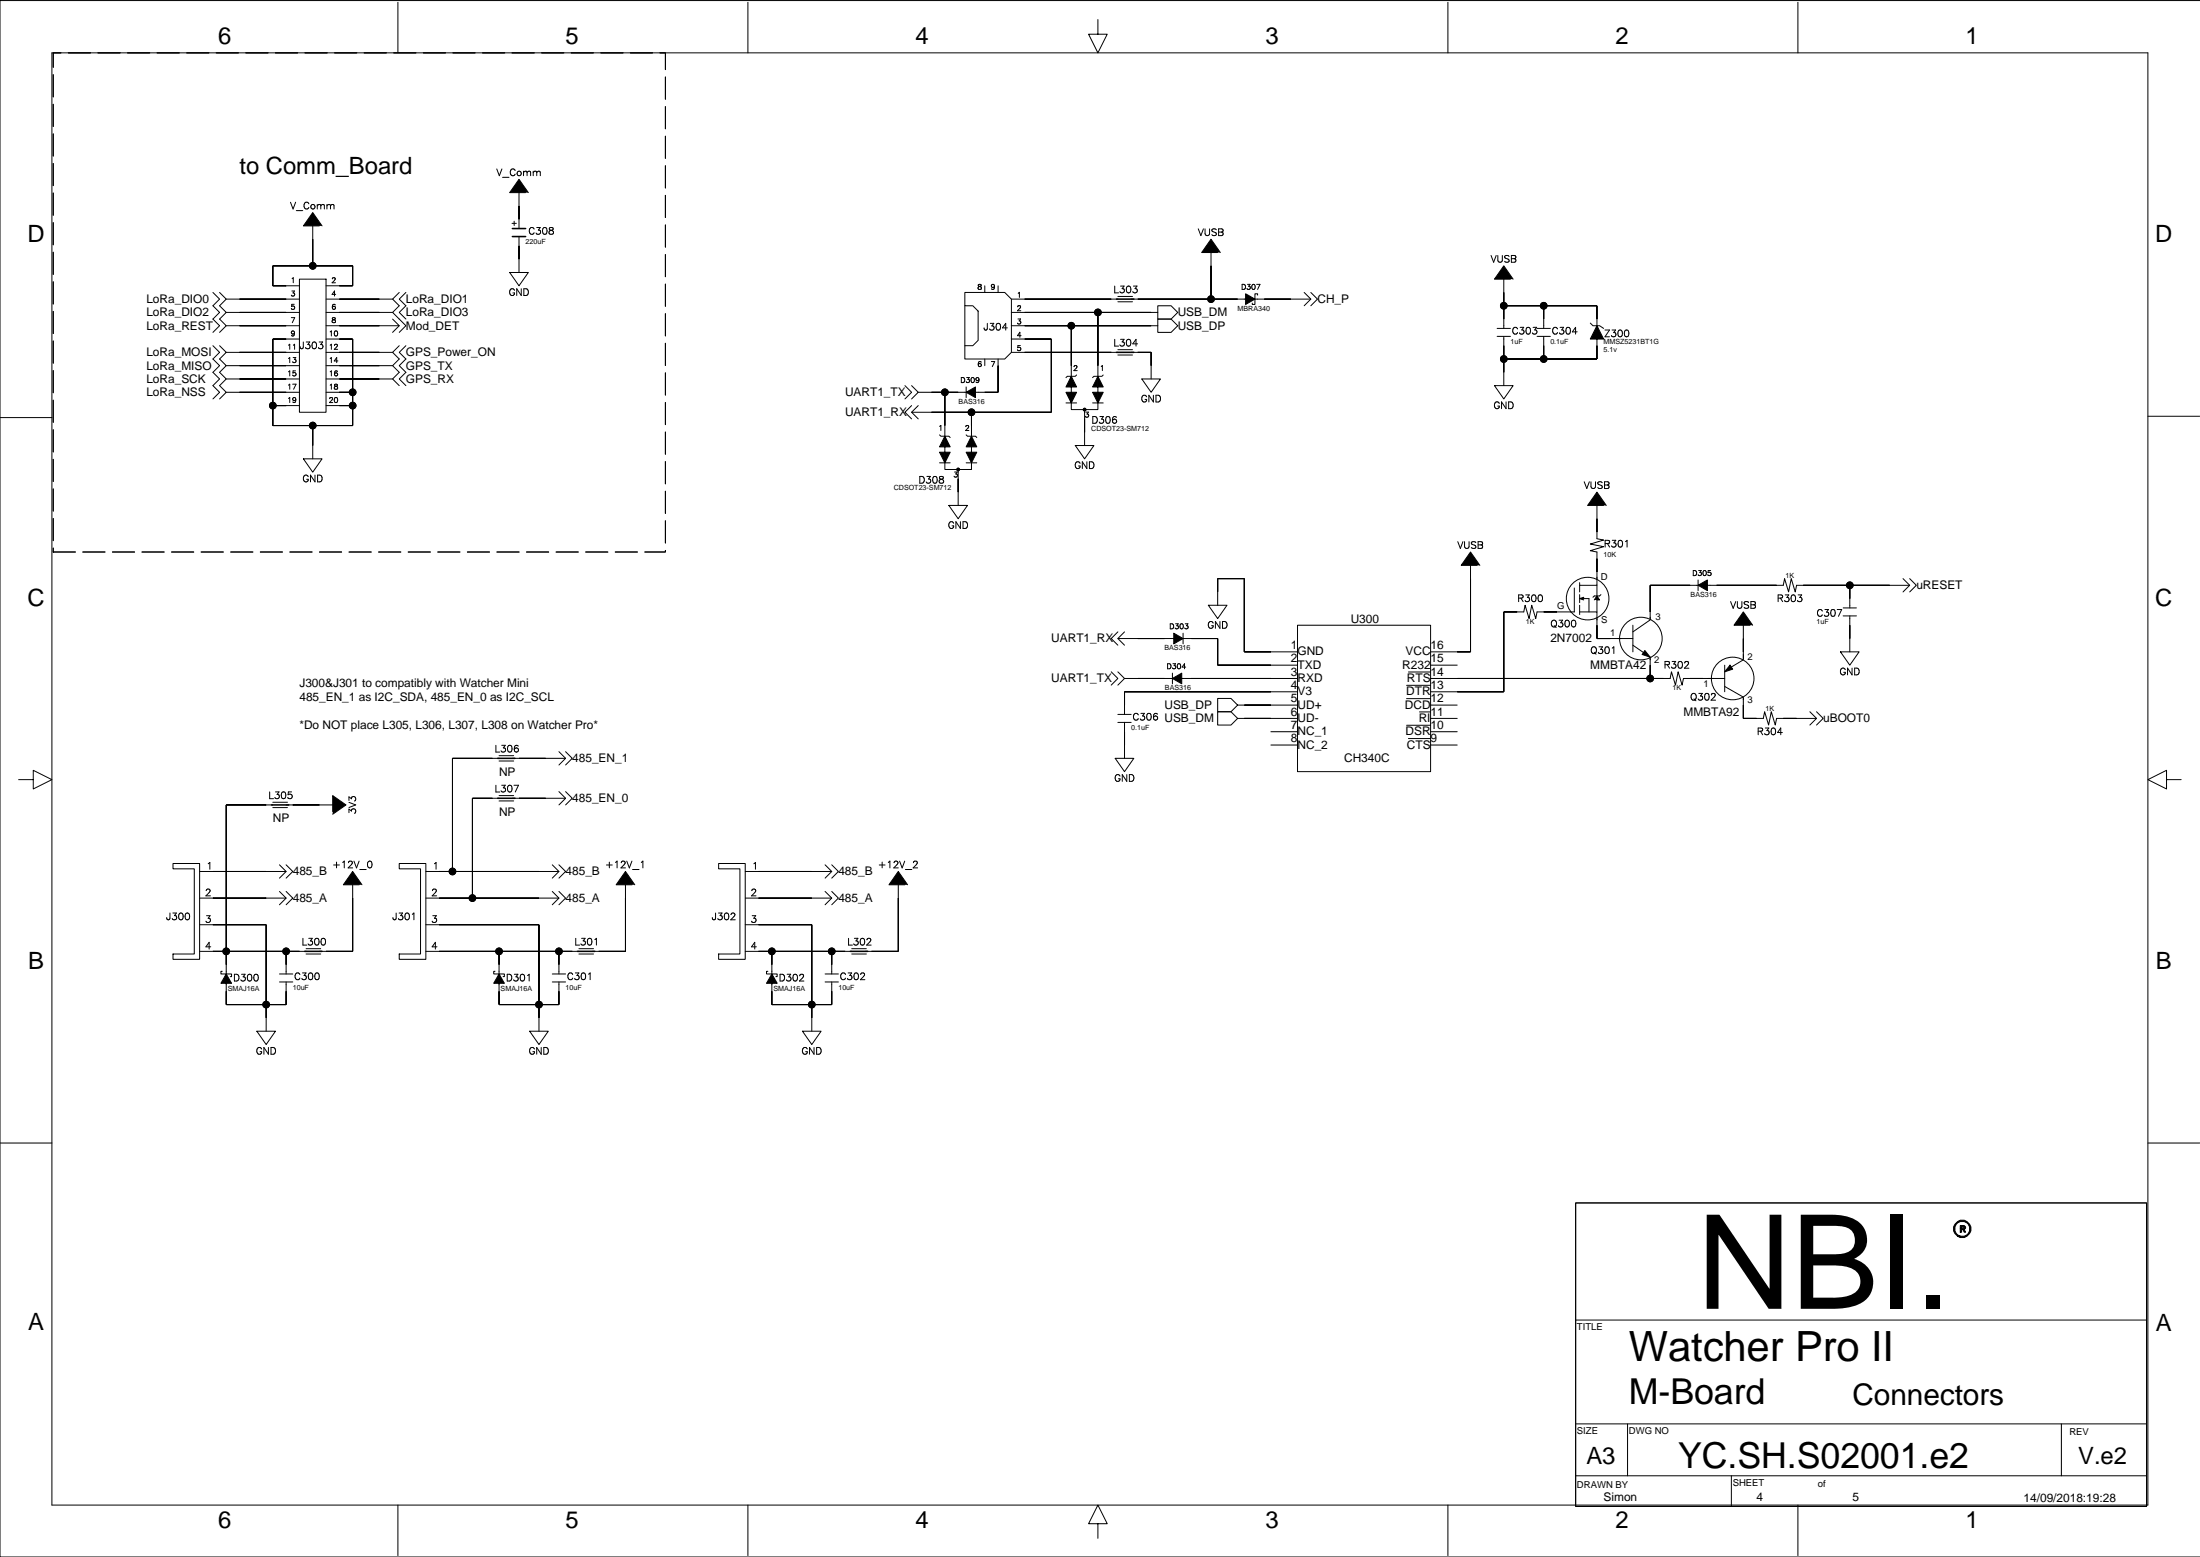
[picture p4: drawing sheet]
<svg xmlns="http://www.w3.org/2000/svg" width="420mm" height="297mm" viewBox="0 0 420 297" stroke-linecap="round" stroke-linejoin="round" font-family="sans-serif">
<g fill="none" stroke="#000" stroke-width=".19">
<path d="M9.9 10.1h400v277h-400zM75.9 .4v9.7M142.7 .4v9.7M209.5 3.7v2.8h1.8l-1.8 3.6-1.8-3.6h1.8M276.3 .4v9.7M343.1 .4v9.7M419.9 .1h-419.9v296.9h419.9M99 36.7v6.9M40.6 55.8l1.3 1.3-1.3 1.2 1.3 1.3-1.3 1.3 1.3 1.2-1.3 1.3M41.9 55.8l1.3 1.3-1.3 1.2 1.3 1.3-1.3 1.3 1.3 1.2-1.3 1.3M43.2 57.1h13.9M43.2 59.6h13.9"/>
<path d="M57.1 53.3h5.1v25.3h-5.1zM57.1 54.5h-5v-3.8h15.2v3.8h-5.1M59.7 43.1v7.6M62.2 57.1h12.7M62.2 59.6h12.7M76.2 55.8l-1.3 1.3 1.3 1.2-1.3 1.3 2.6 2.5-1.3 1.3M77.5 55.8l-1.3 1.3 1.3 1.2-1.3 1.3 1.3 1.3M97.3 52h3.5l-1.8 2.5zM99 45.1v6.9M184.1 55.8h7.6l1.3 1.3v10.1l-1.3 1.3h-7.6v-2.5h1.5l1-1.1v-5.6l-1-1h-1.5zM184.1 58.3v7.7M187.9 54.5v1.3"/>
<path d="M190.5 54.5v1.3M193 57.1h20.3M193 59.6h27.9M209.5 59.6v12.7M213.3 56.6h2.8M213.3 57.6h2.8M215.9 57.1h34.2M220.9 58.3h2.6l1.2 1.3-1.2 1.3h-2.6zM231.1 48.2v8.9M240 56.3v-.3h-.5v2.1h-.5v-.3M248.9 55.8l1.2 1.3-1.2 1.2M250.1 55.8l1.3 1.3-1.3 1.2"/>
<path d="M287 58.3h17.7v3.8M287 53.3v9.4M294.6 58.3v4.4M0 79.7h9.9M40.6 66l1.3 1.2-1.3 1.3 1.3 1.3-1.3 1.2 1.3 1.3-1.3 1.3 1.3 1.2-1.3 1.3M41.9 66l1.3 1.2-1.3 1.3 1.3 1.3-1.3 1.2 1.3 1.3-1.3 1.3 1.3 1.2-1.3 1.3M43.2 62.1h13.9M43.2 67.2h13.9M43.2 69.8h13.9M43.2 72.3h13.9M43.2 74.8h13.9M52.1 77.4h5"/>
<path d="M57.1 64.7h-5v16.5h15.2v-16.5h-5.1M62.2 62.1h14M62.2 67.2h12.7M62.2 69.8h12.7M62.2 72.3h12.7M62.2 74.8h5.1M62.2 77.4h5.1M74.9 60.9l1.3 1.2-1.3 1.3M76.2 66l-1.3 1.2 1.3 1.3-1.3 1.3 1.3 1.2-1.3 1.3 1.3 1.3M77.5 66l-1.3 1.2 1.3 1.3-1.3 1.3 1.3 1.2-1.3 1.3 1.3 1.3M172.7 73.6l1.3 1.2-1.3 1.3M174 73.6l1.2 1.2-1.2 1.3"/>
<path d="M174 77.4l-1.3 1.2 1.3 1.3M175.2 77.4l-1.2 1.2 1.2 1.3M180.3 74.8v8.9M184.4 73.8v2.1M185.4 78.6v5.1M190.5 68.5v6.3h-15.3M193 62.1h27.9M193 67.2h20.3M193 64.7h7.6v13.9h-26.6M203.4 76.9h2M204.4 75.9v2.2h5.1v-2.2M204.4 62.1v10.2"/>
<path d="M205.4 71.5l-.2 .3h-1.5l-.3 .2M207 78.6v6.4M208.5 76.9h2M210.5 71.5l-.2 .3h-1.6l-.2 .2M213.3 66.7h2.8M213.3 67.7h2.8M215.9 67.2h3.8v5.1M217.9 72.3h3.5l-1.7 2.5zM220.9 60.9h2.6l1.2 1.2-1.2 1.3h-2.6zM285.2 73.6h3.5l-1.7 2.5zM285.7 62.7h2.5M285.7 64.2h2.5"/>
<path d="M287 64.2v9.4M293.3 62.7h2.5M293.3 64.2h2.5M294.6 64.2v4.3M303.5 61.6l.5 .5h1.2l.8 .6M304.7 63.4v5.1h-17.7M409.9 79.4h9.9M57.9 87.5h3.6l-1.8 2.6zM59.7 81.2v6.3M179.3 83l.2 .2h1.6l.2 .3M179.3 88.3h2M180.3 87.3v2.3h5.1v-2.3"/>
<path d="M181.1 96.4h3.5l-1.8 2.6zM182.8 90.1v6.3M184.4 83l.2 .2h1.5l.3 .3M184.4 88.3h2M205.2 85h3.5l-1.7 2.5zM304.7 96.4v6.4l1.3 .2-2.5 .8 2.5 .5-2.5 .8 1.2 .2v5.1M230.6 115.5h3.5l-1.7 2.5zM232.4 115.5v-5.1h5v14h10.2M247.6 119.3h25.4v27.9h-25.4zM280.6 107.9v16.5h-7.6M300.4 112.2v4.5h-7.1l-.3 1.3-.7-2.5-.5 2.5-.8-2.5-.2 1.2h-3.8v15.3h-14M301.4 116.7h3.3v1.6"/>
<path d="M301.4 111.2v1.7M301.4 113.4v1.6M301.4 115.5v1.7M302.2 114.2h1v2.5M304.7 110.1v1.6h-3.3M304.7 118v3.8h6.9M304.7 111.7v5M305.5 113.4l-.3 .3h-1l-.2 .2M311.6 119.3v5.1M314.9 117.8v.5l-3.3 2.2M324 110.6v2.1M332.7 119.3v6.3"/>
<path d="M351.7 116h2.5M351.7 117.5h2.5M353 111.7v4.3M353 117.5v6.9M363.1 110.4l1.3 1.3-1.3 1.2M364.4 110.4l1.3 1.3-1.3 1.2M364.4 111.7h-21.6l-.2 1.2-.8-2.5-.5 2.5-.8-2.5-.2 1.3h-25.4v6.3M212 128.2l1.3 1.2-1.3 1.3M213.3 120.5l-1.3 1.3 1.3 1.3M213.3 128.2l1.3 1.2-1.3 1.3M213.3 121.8h19.1v5.1h15.2M213.3 136.3h2.6"/>
<path d="M213.3 137.8h2.6M214.6 120.5l-1.3 1.3 1.3 1.3M214.6 129.4h33M214.6 137.8v6.9M223.7 128.4v2.1M225.8 120.8v2M232.4 135.8h2.5l1.3 1.3-1.3 1.2h-2.5zM232.4 133.2h2.5l1.3 1.3-1.3 1.3h-2.5zM236.2 134.5h11.4M236.2 137.1h11.4M242.5 139.6h5.1M247.6 132h-33v4.3"/>
<path d="M268.4 130.7h4.6M268.4 133.3h4.6M268.4 138.4h4.6M268.8 128.2h4.2M270.9 135.8h2.1M273 129.4h45.7l.3-1.2 .7 2.5 .5-2.5 .8 2.5 .2-1.3h7.9M273 126.9h5.1M273 134.5h5.1M273 137.1h5.1M273 139.6h5.1M311.6 123.1l3.3 2.3v.5M314.9 125.6v3.8"/>
<path d="M329.1 131l3.6 2v.5M329.1 126.9v5.1M332.7 133.2v3.9h3.8l.2-1.3 .8 2.5 .5-2.5 .8 2.5 .2-1.2h7.6M332.7 124.9v1l-2.6 1.5M345.4 135.8l1.2 1.3-1.2 1.2M346.6 135.8l1.3 1.3-1.3 1.2M351.2 124.4h3.6l-1.8 2.5zM3.6 148.7h2.7v-1.7l3.6 1.7-3.6 1.8v-1.8M52.1 153.6h-8.9v38.1h11.4v-4.4M52.1 153.1h2.8M52.1 154.1h2.8M54.6 153.6h8.9"/>
<path d="M95.2 144.7h-8.9v21.6M95.2 144.2h2.8M95.2 145.2h2.8M95.2 152.3h-5.1v19M95.2 151.8h2.8M95.2 152.8h2.8M97.8 144.7h10.1M97.8 152.3h10.1M106.7 143.4l1.2 1.3-1.2 1.2M106.7 151l1.2 1.3-1.2 1.3M107.9 143.4l1.3 1.3-1.3 1.2M107.9 151l1.3 1.3-1.3 1.3"/>
<path d="M212.8 144.7h3.6l-1.8 2.5zM242.5 142.1h5.1M268.8 140.9h4.2M273 142.1h5.1M413.4 148.7v-1.7l-3.5 1.7 3.5 1.8v-1.8h2.8M33 164.7h5.1v18.3h-5.1v-1h4.1v-16.2h-4.1zM38.1 166.3h16.5M38.1 171.3h16.5M38.1 176.4h12.7v20.3M53.3 165l1.3 1.3-1.3 1.2M53.3 170.1l1.3 1.2-1.3 1.3M54.6 165l1.3 1.3-1.3 1.2"/>
<path d="M54.6 170.1l1.3 1.2-1.3 1.3M67.3 168.8v12.7h-6.4M76.2 164.7h5.1v18.3h-5.1v-1h4v-16.2h-4zM81.3 166.3h25.4M81.3 171.3h25.4M81.3 176.4h21.5v20.3M105.4 165l1.3 1.3-1.3 1.2M105.4 170.1l1.3 1.2-1.3 1.3M106.7 165l1.2 1.3-1.2 1.2M106.7 170.1l1.2 1.2-1.2 1.3M119.4 168.8v12.7h-6.4M137.1 164.7h5.1v18.3h-5.1v-1h4.1v-16.2h-4.1z"/>
<path d="M142.2 166.3h16.5M142.2 171.3h16.5M142.2 176.4h12.7v20.3M157.4 165l1.3 1.3-1.3 1.2M157.4 170.1l1.3 1.2-1.3 1.3M158.7 165l1.3 1.3-1.3 1.2M158.7 170.1l1.3 1.2-1.3 1.3M171.4 168.8v12.7h-6.3M38.1 181.5h20.3M42.4 185.3h-.2v.5h2v.5h-.3M49 196.7h3.6l-1.8 2.6zM53.3 185.8h2.6"/>
<path d="M53.3 187.3h2.6M54.6 181.5v4.3M58.4 181h2.8M58.4 182h2.8M81.3 181.5h29.2M94.5 185.3h-.3v.5h2v.5h-.2M95.2 181.5v10.2h11.5v-4.4M101.1 196.7h3.5l-1.8 2.6zM105.4 185.8h2.5M105.4 187.3h2.5M106.7 181.5v4.3M110.5 181h2.8"/>
<path d="M110.5 182h2.8M142.2 181.5h20.3M146.5 185.3h-.2v.5h2v.5h-.3M147.3 181.5v10.2h11.4v-4.4M153.1 196.7h3.6l-1.8 2.6zM157.4 185.8h2.6M157.4 187.3h2.6M158.7 181.5v4.3M162.5 181h2.8M162.5 182h2.8M0 218.1h9.9M409.9 218.1h9.9"/>
<path d="M300.7 229.5h108.9v57.9h-108.9zM300.7 251.8h108.9M300.7 271.6h108.9M310.6 271.6v9.9M393.4 271.6v9.9M75.9 287.1v9.7M142.7 287.1v9.7M209.5 290.7h1.8l-1.8-3.6-1.8 3.6h1.8v2.8M276.3 287.1v9.7M300.7 281.5h108.9M330.4 281.5v5.9M343.1 287.1v9.7"/>
<circle cx="59.7" cy="50.7" r=".63"/>
<circle cx="209.5" cy="59.6" r=".63"/>
<circle cx="231.1" cy="57.1" r=".63"/>
<circle cx="287" cy="58.3" r=".63"/>
<circle cx="294.6" cy="58.3" r=".63"/>
<circle cx="52.1" cy="77.4" r=".63"/>
<circle cx="67.3" cy="74.8" r=".63"/>
<circle cx="67.3" cy="77.4" r=".63"/>
<circle cx="180.3" cy="74.8" r=".63"/>
<circle cx="185.4" cy="78.6" r=".63"/>
<circle cx="204.4" cy="62.1" r=".63"/>
<circle cx="287" cy="68.5" r=".63"/>
<circle cx="294.6" cy="68.5" r=".63"/>
<circle cx="59.7" cy="81.2" r=".63"/>
<circle cx="303" cy="114.2" r="4.1"/>
<circle cx="353" cy="111.7" r=".63"/>
<circle cx="313.1" cy="121.8" r="4.1"/>
<circle cx="314.9" cy="129.4" r=".63"/>
<circle cx="330.6" cy="129.4" r="4.1"/>
<circle cx="86.3" cy="166.3" r=".63"/>
<circle cx="90.1" cy="171.3" r=".63"/>
<circle cx="43.2" cy="181.5" r=".63"/>
<circle cx="50.8" cy="191.7" r=".63"/>
<circle cx="54.6" cy="181.5" r=".63"/>
<circle cx="95.2" cy="181.5" r=".63"/>
<circle cx="102.8" cy="191.7" r=".63"/>
<circle cx="106.7" cy="181.5" r=".63"/>
<circle cx="147.3" cy="181.5" r=".63"/>
<circle cx="154.9" cy="191.7" r=".63"/>
<circle cx="158.7" cy="181.5" r=".63"/>
</g>
<g fill="#000" stroke="#000" stroke-width=".19">
<path d="M99 39.3v2.5z" fill-rule="evenodd"/>
<path d="M99 34.2l1.8 2.5h-3.5z" fill-rule="evenodd"/>
<path d="M52.1 50.7v3.8z" fill-rule="evenodd"/>
<path d="M52.1 54.5h2.5z" fill-rule="evenodd"/>
<path d="M45.7 57.1h8.9z" fill-rule="evenodd"/>
<path d="M45.7 59.6h8.9z" fill-rule="evenodd"/>
<path d="M52.1 50.7h7.6z" fill-rule="evenodd"/>
<path d="M59.7 45.6v5.1z" fill-rule="evenodd"/>
<path d="M59.7 40.6l1.8 2.5h-3.6z" fill-rule="evenodd"/>
<path d="M64.8 54.5h2.5z" fill-rule="evenodd"/>
<path d="M59.7 50.7h7.6z" fill-rule="evenodd"/>
<path d="M67.3 50.7v3.8z" fill-rule="evenodd"/>
<path d="M64.8 59.6h7.6z" fill-rule="evenodd"/>
<path d="M64.8 57.1h7.6z" fill-rule="evenodd"/>
<path d="M99 46.9v2.5z" fill-rule="evenodd"/>
<path d="M195.5 59.6h14z" fill-rule="evenodd"/>
<path d="M209.5 59.6v10.2z" fill-rule="evenodd"/>
<path d="M195.5 57.1h16.5z" fill-rule="evenodd"/>
<path d="M209.5 59.6h10.2z" fill-rule="evenodd"/>
<path d="M231.1 50.7v6.4z" fill-rule="evenodd"/>
<path d="M217.1 57.1h14z" fill-rule="evenodd"/>
<path d="M231.1 45.6l1.8 2.6h-3.6z" fill-rule="evenodd"/>
<path d="M231.1 57.1h5.1z" fill-rule="evenodd"/>
<path d="M237.7 57.1h1.8l-1.8 1z" fill-rule="evenodd"/>
<path d="M237.7 56l1.8 1.1h-1.8z" fill-rule="evenodd"/>
<path d="M241.2 57.1h5.1z" fill-rule="evenodd"/>
<path d="M287 55.8v2.5z" fill-rule="evenodd"/>
<path d="M287 58.3v2.6z" fill-rule="evenodd"/>
<path d="M287 50.7l1.7 2.6h-3.5z" fill-rule="evenodd"/>
<path d="M287 58.3h7.6z" fill-rule="evenodd"/>
<path d="M294.6 58.3v2.6z" fill-rule="evenodd"/>
<path d="M304.7 58.3v2.6z" fill-rule="evenodd"/>
<path d="M294.6 58.3h10.1z" fill-rule="evenodd"/>
<path d="M52.1 77.4v3.8z" fill-rule="evenodd"/>
<path d="M52.1 64.7v12.7z" fill-rule="evenodd"/>
<path d="M45.7 67.2h8.9z" fill-rule="evenodd"/>
<path d="M45.7 69.8h8.9z" fill-rule="evenodd"/>
<path d="M45.7 72.3h8.9z" fill-rule="evenodd"/>
<path d="M45.7 74.8h8.9z" fill-rule="evenodd"/>
<path d="M45.7 62.1h8.9z" fill-rule="evenodd"/>
<path d="M52.1 77.4h2.5z" fill-rule="evenodd"/>
<path d="M52.1 64.7h2.5z" fill-rule="evenodd"/>
<path d="M64.8 64.7h2.5z" fill-rule="evenodd"/>
<path d="M64.8 77.4h2.5z" fill-rule="evenodd"/>
<path d="M67.3 74.8v2.6z" fill-rule="evenodd"/>
<path d="M67.3 77.4v3.8z" fill-rule="evenodd"/>
<path d="M67.3 64.7v10.1z" fill-rule="evenodd"/>
<path d="M64.8 74.8h2.5z" fill-rule="evenodd"/>
<path d="M64.8 67.2h7.6z" fill-rule="evenodd"/>
<path d="M64.8 72.3h7.6z" fill-rule="evenodd"/>
<path d="M64.8 69.8h7.6z" fill-rule="evenodd"/>
<path d="M64.8 62.1h7.6z" fill-rule="evenodd"/>
<path d="M177.8 74.8h2.5z" fill-rule="evenodd"/>
<path d="M180.3 74.8v6.4z" fill-rule="evenodd"/>
<path d="M180.3 74.8h2.5z" fill-rule="evenodd"/>
<path d="M185.4 78.6v2.6z" fill-rule="evenodd"/>
<path d="M177.8 78.6h7.6z" fill-rule="evenodd"/>
<path d="M184.4 74.8h1.7v1.1z" fill-rule="evenodd"/>
<path d="M184.4 74.8l1.7-1v1z" fill-rule="evenodd"/>
<path d="M190.5 69.8v5z" fill-rule="evenodd"/>
<path d="M187.9 74.8h2.6z" fill-rule="evenodd"/>
<path d="M195.5 64.7h5.1z" fill-rule="evenodd"/>
<path d="M185.4 78.6h15.2z" fill-rule="evenodd"/>
<path d="M200.6 64.7v13.9z" fill-rule="evenodd"/>
<path d="M204.4 71.8v3v-1h-1z" fill-rule="evenodd"/>
<path d="M204.4 71.8l1 2h-1z" fill-rule="evenodd"/>
<path d="M203.4 74.8h1v2.1z" fill-rule="evenodd"/>
<path d="M204.4 74.8h1l-1 2.1z" fill-rule="evenodd"/>
<path d="M195.5 62.1h8.9z" fill-rule="evenodd"/>
<path d="M204.4 62.1v7.7z" fill-rule="evenodd"/>
<path d="M207 79.9v2.6z" fill-rule="evenodd"/>
<path d="M209.5 71.8v3v-1h-1z" fill-rule="evenodd"/>
<path d="M209.5 71.8l1 2h-1z" fill-rule="evenodd"/>
<path d="M208.5 74.8h1v2.1z" fill-rule="evenodd"/>
<path d="M209.5 74.8h1l-1 2.1z" fill-rule="evenodd"/>
<path d="M195.5 67.2h16.5z" fill-rule="evenodd"/>
<path d="M204.4 62.1h15.3z" fill-rule="evenodd"/>
<path d="M217.1 67.2h2.6z" fill-rule="evenodd"/>
<path d="M219.7 67.2v2.6z" fill-rule="evenodd"/>
<path d="M287 66v2.5z" fill-rule="evenodd"/>
<path d="M287 68.5v2.5z" fill-rule="evenodd"/>
<path d="M294.6 66v2.5z" fill-rule="evenodd"/>
<path d="M287 68.5h7.6z" fill-rule="evenodd"/>
<path d="M304.7 62.1l1.3 2.6h-1.3z" fill-rule="evenodd"/>
<path d="M304.7 62.1v2.6h-1.2z" fill-rule="evenodd"/>
<path d="M304.7 66v2.5z" fill-rule="evenodd"/>
<path d="M294.6 68.5h10.1z" fill-rule="evenodd"/>
<path d="M59.7 81.2v3.8z" fill-rule="evenodd"/>
<path d="M52.1 81.2h7.6z" fill-rule="evenodd"/>
<path d="M59.7 81.2h7.6z" fill-rule="evenodd"/>
<path d="M180.3 83.2l1 2.1h-1v1z" fill-rule="evenodd"/>
<path d="M180.3 83.2v2.1h-1z" fill-rule="evenodd"/>
<path d="M180.3 86.3h1l-1 2z" fill-rule="evenodd"/>
<path d="M179.3 86.3h1v2z" fill-rule="evenodd"/>
<path d="M182.8 91.3v2.6z" fill-rule="evenodd"/>
<path d="M185.4 83.2l1 2.1h-1v1z" fill-rule="evenodd"/>
<path d="M185.4 83.2v2.1h-1z" fill-rule="evenodd"/>
<path d="M185.4 86.3h1l-1 2z" fill-rule="evenodd"/>
<path d="M184.4 86.3h1v2z" fill-rule="evenodd"/>
<path d="M304.7 99v2.5z" fill-rule="evenodd"/>
<path d="M304.7 93.9l1.8 2.5h-3.5z" fill-rule="evenodd"/>
<path d="M232.4 110.4v2.5z" fill-rule="evenodd"/>
<path d="M237.4 110.4v14z" fill-rule="evenodd"/>
<path d="M232.4 110.4h5z" fill-rule="evenodd"/>
<path d="M280.6 110.4v14z" fill-rule="evenodd"/>
<path d="M280.6 105.3l1.8 2.6h-3.6z" fill-rule="evenodd"/>
<path d="M287 116.7v15.3z" fill-rule="evenodd"/>
<path d="M287 116.7h2.5z" fill-rule="evenodd"/>
<path d="M294.6 116.7h2.5z" fill-rule="evenodd"/>
<path d="M301.4 114.2l.8-.3v.6z" fill-rule="evenodd"/>
<path d="M304.7 113.7l.5 .8h-1z" fill-rule="evenodd"/>
<path d="M304.7 119.3v2.5z" fill-rule="evenodd"/>
<path d="M304.7 106.6v2.5z" fill-rule="evenodd"/>
<path d="M314.9 111.7v5z" fill-rule="evenodd"/>
<path d="M314.9 111.7h7.6z" fill-rule="evenodd"/>
<path d="M324 111.7h1.8v1z" fill-rule="evenodd"/>
<path d="M324 111.7l1.8-1.1v1.1z" fill-rule="evenodd"/>
<path d="M332.7 116.7l1.7 2.6h-3.5z" fill-rule="evenodd"/>
<path d="M327.6 111.7h11.4z" fill-rule="evenodd"/>
<path d="M353 119.3v2.5z" fill-rule="evenodd"/>
<path d="M344.1 111.7h8.9z" fill-rule="evenodd"/>
<path d="M353 111.7v2.5z" fill-rule="evenodd"/>
<path d="M353 111.7h7.6z" fill-rule="evenodd"/>
<path d="M214.6 132v2.5z" fill-rule="evenodd"/>
<path d="M214.6 139.6v2.5z" fill-rule="evenodd"/>
<path d="M217.1 121.8h5.1z" fill-rule="evenodd"/>
<path d="M217.1 129.4h5.1z" fill-rule="evenodd"/>
<path d="M224 121.8h1.8l-1.8 1z" fill-rule="evenodd"/>
<path d="M224 120.8l1.8 1h-1.8z" fill-rule="evenodd"/>
<path d="M223.7 129.4h1.8v1.1z" fill-rule="evenodd"/>
<path d="M223.7 129.4l1.8-1v1z" fill-rule="evenodd"/>
<path d="M232.4 121.8v5.1z" fill-rule="evenodd"/>
<path d="M227.3 121.8h5.1z" fill-rule="evenodd"/>
<path d="M237.4 134.5h5.1z" fill-rule="evenodd"/>
<path d="M237.4 137.1h5.1z" fill-rule="evenodd"/>
<path d="M214.6 132h27.9z" fill-rule="evenodd"/>
<path d="M232.4 126.9h10.1z" fill-rule="evenodd"/>
<path d="M227.3 129.4h15.2z" fill-rule="evenodd"/>
<path d="M237.4 124.4h5.1z" fill-rule="evenodd"/>
<path d="M278.1 124.4h2.5z" fill-rule="evenodd"/>
<path d="M278.1 132h8.9z" fill-rule="evenodd"/>
<path d="M304.7 121.8h2.6z" fill-rule="evenodd"/>
<path d="M313.9 124.1l1 1.3-1.5-.5z" fill-rule="evenodd"/>
<path d="M314.9 126.9v2.5z" fill-rule="evenodd"/>
<path d="M278.1 129.4h36.8z" fill-rule="evenodd"/>
<path d="M314.9 129.4h2.5z" fill-rule="evenodd"/>
<path d="M322.5 129.4h2.5z" fill-rule="evenodd"/>
<path d="M330.1 126.9l.5 .8-1.5 .5z" fill-rule="evenodd"/>
<path d="M332.7 134.5v2.6z" fill-rule="evenodd"/>
<path d="M332.7 121.8v2.6z" fill-rule="evenodd"/>
<path d="M332.7 137.1h2.5z" fill-rule="evenodd"/>
<path d="M340.3 137.1h2.5z" fill-rule="evenodd"/>
<path d="M43.2 153.6v27.9z" fill-rule="evenodd"/>
<path d="M43.2 153.6h7.6z" fill-rule="evenodd"/>
<path d="M55.9 153.6h5z" fill-rule="evenodd"/>
<path d="M63.5 151.8l2.5 1.8-2.5 1.7z" fill-rule="evenodd"/>
<path d="M86.3 144.7v21.6z" fill-rule="evenodd"/>
<path d="M90.1 152.3v19z" fill-rule="evenodd"/>
<path d="M86.3 144.7h7.7z" fill-rule="evenodd"/>
<path d="M90.1 152.3h3.9z" fill-rule="evenodd"/>
<path d="M99 144.7h5.1z" fill-rule="evenodd"/>
<path d="M99 152.3h5.1z" fill-rule="evenodd"/>
<path d="M40.6 176.4h10.2z" fill-rule="evenodd"/>
<path d="M50.8 176.4v15.3z" fill-rule="evenodd"/>
<path d="M40.6 166.3h10.2z" fill-rule="evenodd"/>
<path d="M40.6 171.3h10.2z" fill-rule="evenodd"/>
<path d="M67.3 171.3v10.2z" fill-rule="evenodd"/>
<path d="M67.3 166.3l1.8 2.5h-3.6z" fill-rule="evenodd"/>
<path d="M83.8 166.3h2.5z" fill-rule="evenodd"/>
<path d="M83.8 171.3h6.3z" fill-rule="evenodd"/>
<path d="M83.8 176.4h19z" fill-rule="evenodd"/>
<path d="M102.8 176.4v15.3z" fill-rule="evenodd"/>
<path d="M86.3 166.3h16.5z" fill-rule="evenodd"/>
<path d="M90.1 171.3h12.7z" fill-rule="evenodd"/>
<path d="M119.4 171.3v10.2z" fill-rule="evenodd"/>
<path d="M119.4 166.3l1.7 2.5h-3.5z" fill-rule="evenodd"/>
<path d="M144.7 166.3h10.2z" fill-rule="evenodd"/>
<path d="M144.7 171.3h10.2z" fill-rule="evenodd"/>
<path d="M154.9 176.4v15.3z" fill-rule="evenodd"/>
<path d="M144.7 176.4h10.2z" fill-rule="evenodd"/>
<path d="M171.4 171.3v10.2z" fill-rule="evenodd"/>
<path d="M171.4 166.3l1.8 2.5h-3.6z" fill-rule="evenodd"/>
<path d="M43.2 185.8l1 1.8h-1z" fill-rule="evenodd"/>
<path d="M43.2 185.8v1.8h-1z" fill-rule="evenodd"/>
<path d="M43.2 189.1v2.6z" fill-rule="evenodd"/>
<path d="M40.6 181.5h2.6z" fill-rule="evenodd"/>
<path d="M43.2 181.5v2.5z" fill-rule="evenodd"/>
<path d="M50.8 191.7v2.5z" fill-rule="evenodd"/>
<path d="M43.2 191.7h7.6z" fill-rule="evenodd"/>
<path d="M54.6 189.1v2.6z" fill-rule="evenodd"/>
<path d="M50.8 191.7h3.8z" fill-rule="evenodd"/>
<path d="M54.6 181.5v2.5z" fill-rule="evenodd"/>
<path d="M43.2 181.5h11.4z" fill-rule="evenodd"/>
<path d="M54.6 181.5h2.5z" fill-rule="evenodd"/>
<path d="M62.2 181.5h5.1z" fill-rule="evenodd"/>
<path d="M95.2 185.8l1 1.8h-1z" fill-rule="evenodd"/>
<path d="M95.2 185.8v1.8h-1z" fill-rule="evenodd"/>
<path d="M95.2 181.5v2.5z" fill-rule="evenodd"/>
<path d="M83.8 181.5h11.4z" fill-rule="evenodd"/>
<path d="M95.2 189.1v2.6z" fill-rule="evenodd"/>
<path d="M102.8 191.7v2.5z" fill-rule="evenodd"/>
<path d="M95.2 191.7h7.6z" fill-rule="evenodd"/>
<path d="M106.7 181.5v2.5z" fill-rule="evenodd"/>
<path d="M95.2 181.5h11.5z" fill-rule="evenodd"/>
<path d="M102.8 191.7h3.9z" fill-rule="evenodd"/>
<path d="M106.7 189.1v2.6z" fill-rule="evenodd"/>
<path d="M106.7 181.5h2.5z" fill-rule="evenodd"/>
<path d="M114.3 181.5h5.1z" fill-rule="evenodd"/>
<path d="M147.3 185.8l1 1.8h-1z" fill-rule="evenodd"/>
<path d="M147.3 185.8v1.8h-1z" fill-rule="evenodd"/>
<path d="M147.3 181.5v2.5z" fill-rule="evenodd"/>
<path d="M144.7 181.5h2.6z" fill-rule="evenodd"/>
<path d="M147.3 189.1v2.6z" fill-rule="evenodd"/>
<path d="M154.9 191.7v2.5z" fill-rule="evenodd"/>
<path d="M147.3 191.7h7.6z" fill-rule="evenodd"/>
<path d="M158.7 181.5v2.5z" fill-rule="evenodd"/>
<path d="M147.3 181.5h11.4z" fill-rule="evenodd"/>
<path d="M158.7 189.1v2.6z" fill-rule="evenodd"/>
<path d="M154.9 191.7h3.8z" fill-rule="evenodd"/>
<path d="M158.7 181.5h2.6z" fill-rule="evenodd"/>
<path d="M166.3 181.5h5.1z" fill-rule="evenodd"/>
<path d="M374.1 233.8h.7l.3 .3v.2l-.3 .3 .3 .5h-.3l-.2-.5h-.3v.5h-.2v-.8h.7v-.2h-.5v.2h-.2z" fill-rule="evenodd"/>
<path d="M373 233.6a1.67 1.67 0 0 1 2.4-.6 1.67 1.67 0 0 1 .5 2.3 1.67 1.67 0 0 1-2.4 .5h1.3a1.45 1.45 0 0 0 .8-2.2 1.45 1.45 0 0 0-2.3 0 1.45 1.45 0 0 0 .8 2.2h-.6a1.57 1.57 0 0 1-.5-2.2z" fill-rule="evenodd"/>
<circle cx="59.7" cy="50.7" r=".63"/>
<circle cx="209.5" cy="59.6" r=".63"/>
<circle cx="231.1" cy="57.1" r=".63"/>
<circle cx="287" cy="58.3" r=".63"/>
<circle cx="294.6" cy="58.3" r=".63"/>
<circle cx="52.1" cy="77.4" r=".63"/>
<circle cx="67.3" cy="74.8" r=".63"/>
<circle cx="67.3" cy="77.4" r=".63"/>
<circle cx="180.3" cy="74.8" r=".63"/>
<circle cx="185.4" cy="78.6" r=".63"/>
<circle cx="204.4" cy="62.1" r=".63"/>
<circle cx="287" cy="68.5" r=".63"/>
<circle cx="294.6" cy="68.5" r=".63"/>
<circle cx="59.7" cy="81.2" r=".63"/>
<circle cx="353" cy="111.7" r=".63"/>
<circle cx="314.9" cy="129.4" r=".63"/>
<circle cx="86.3" cy="166.3" r=".63"/>
<circle cx="90.1" cy="171.3" r=".63"/>
<circle cx="43.2" cy="181.5" r=".63"/>
<circle cx="50.8" cy="191.7" r=".63"/>
<circle cx="54.6" cy="181.5" r=".63"/>
<circle cx="95.2" cy="181.5" r=".63"/>
<circle cx="102.8" cy="191.7" r=".63"/>
<circle cx="106.7" cy="181.5" r=".63"/>
<circle cx="147.3" cy="181.5" r=".63"/>
<circle cx="154.9" cy="191.7" r=".63"/>
<circle cx="158.7" cy="181.5" r=".63"/>
</g>
<path d="M10.2 10.1h116.8v95.2h-116.8z" fill="none" stroke="#000" stroke-width=".19" stroke-dasharray="4.2 1.4"/>
<path d="M97.8 43.6h2.5M97.8 45.1h2.5M213.1 57.1h3.3M213.1 67.2h3.3M51.8 153.6h3.3M95 144.7h3.3M95 152.3h3.3M58.2 181.5h3.3M110.2 181.5h3.3M162.3 181.5h3.3" fill="none" stroke="#000" stroke-width=".3"/>
<text font-size="25" x="323.8" y="249.7">NBI.</text>
<text font-size="8" x="310.8" y="259.7">Watcher Pro II</text>
<g font-size="6.8">
<text x="310.8" y="267.8">M-Board</text>
<text x="320.2" y="280">YC.SH.S02001.e2</text>
</g>
<text font-size="5.7" x="353.5" y="268.1">Connectors</text>
<g font-size="4.5">
<text x="41.7" y="8.4">6</text>
<text x="107.9" y="8.4">5</text>
<text x="174.7" y="8.4">4</text>
<text x="241.5" y="8.4">3</text>
<text x="308.3" y="8.4">2</text>
<text x="375.1" y="8.4">1</text>
<text x="45.7" y="33.2">to Comm_Board</text>
<text x="5.2" y="46.2">D</text>
<text x="411.3" y="46.2">D</text>
<text x="5.2" y="115.6">C</text>
<text x="411.3" y="115.6">C</text>
<text x="5.3" y="184.9">B</text>
<text x="411.4" y="184.9">B</text>
<text x="5.3" y="253.7">A</text>
<text x="411.4" y="254">A</text>
<text x="302.7" y="279.3">A3</text>
<text x="396.6" y="279.3">V.e2</text>
<text x="41.7" y="291.5">6</text>
<text x="107.9" y="291.5">5</text>
<text x="174.7" y="291.5">4</text>
<text x="241.5" y="291.5">3</text>
<text x="308.3" y="291.5">2</text>
<text x="375.1" y="291.5">1</text>
</g>
<g font-size="2.3">
<text x="27.9" y="57.8">LoRa_DIO0</text>
<text x="77.5" y="57.8">LoRa_DIO1</text>
<text x="251.4" y="57.8">CH_P</text>
<text x="27.9" y="60.4">LoRa_DIO2</text>
<text x="27.9" y="62.9">LoRa_REST</text>
<text x="77.5" y="60.4">LoRa_DIO3</text>
<text x="77.5" y="62.9">Mod_DET</text>
<text x="224.7" y="60.4">USB_DM</text>
<text x="224.7" y="62.9">USB_DP</text>
<text x="27.9" y="68">LoRa_MOSI</text>
<text x="27.9" y="70.5">LoRa_MISO</text>
<text x="77.5" y="68">GPS_Power_ON</text>
<text x="77.5" y="70.5">GPS_TX</text>
<text x="27.9" y="73.1">LoRa_SCK</text>
<text x="27.9" y="75.6">LoRa_NSS</text>
<text x="77.5" y="73.1">GPS_RX</text>
<text x="161.3" y="75.6">UART1_TX</text>
<text x="161.3" y="79.4">UART1_RX</text>
<text x="365.7" y="112.4">uRESET</text>
<text x="257.8" y="118.8">U300</text>
<text x="200.6" y="122.6">UART1_RX</text>
<text x="246.3" y="123.8">1</text>
<text x="247.6" y="125">GND</text>
<text x="268.2" y="125">VCC</text>
<text x="273" y="123.8">16</text>
<text x="295.8" y="122.6">2N7002</text>
<text x="57.1" y="131.1">J300&amp;J301 to compatibly with Watcher Mini</text>
<text x="200.6" y="130.2">UART1_TX</text>
<text x="246.3" y="131.5">4</text>
<text x="246.3" y="128.9">3</text>
<text x="246.3" y="126.4">2</text>
<text x="247.6" y="127.6">TXD</text>
<text x="247.6" y="130.1">RXD</text>
<text x="267.6" y="127.6">R232</text>
<text x="268.5" y="130.1">RTS</text>
<text x="273" y="131.5">13</text>
<text x="273" y="128.9">14</text>
<text x="273" y="126.4">15</text>
<text x="303.5" y="127.6">MMBTA42</text>
<text x="57.1" y="133.7">485_EN_1 as I2C_SDA, 485_EN_0 as I2C_SCL</text>
<text x="222.2" y="135.3">USB_DP</text>
<text x="222.2" y="137.8">USB_DM</text>
<text x="246.3" y="136.5">6</text>
<text x="246.3" y="134">5</text>
<text x="247.6" y="132.7">V3</text>
<text x="247.6" y="135.2">UD+</text>
<text x="247.6" y="137.7">UD-</text>
<text x="268.1" y="135.2">DCD</text>
<text x="268.3" y="132.7">DTR</text>
<text x="270.7" y="137.7">RI</text>
<text x="273" y="136.5">11</text>
<text x="273" y="134">12</text>
<text x="321.2" y="136.5">MMBTA92</text>
<text x="347.9" y="137.8">uBOOT0</text>
<text x="57.1" y="139.1">*Do NOT place L305, L306, L307, L308 on Watcher Pro*</text>
<text x="246.3" y="141.6">8</text>
<text x="246.3" y="139.1">7</text>
<text x="247.6" y="140.3">NC_1</text>
<text x="247.6" y="142.8">NC_2</text>
<text x="268.2" y="140.3">DSR</text>
<text x="268.5" y="142.8">CTS</text>
<text x="273" y="141.6">9</text>
<text x="273" y="139.1">10</text>
<text x="95.2" y="148">NP</text>
<text x="109.2" y="145.4">485_EN_1</text>
<text x="256.5" y="145.4">CH340C</text>
<text x="95.2" y="155.6">NP</text>
<text x="109.2" y="153">485_EN_0</text>
<text x="52.1" y="156.9">NP</text>
<text x="55.9" y="167">485_B</text>
<text x="107.9" y="167">485_B</text>
<text x="160" y="167">485_B</text>
<text x="55.9" y="172.1">485_A</text>
<text x="107.9" y="172.1">485_A</text>
<text x="160" y="172.1">485_A</text>
<text x="306" y="286.3">Simon</text>
<text x="335.2" y="286.3">4</text>
<text x="353.5" y="286.4">5</text>
<text x="386.1" y="286.6">14/09/2018:19:28</text>
</g>
<g font-size="1.8">
<text x="94.7" y="33.1">V_Comm</text>
<text x="55.4" y="39.5">V_Comm</text>
<text x="100.8" y="44.3">C308</text>
<text x="228.6" y="44.6">VUSB</text>
<text x="284.5" y="49.6">VUSB</text>
<text x="97.1" y="56">GND</text>
<text x="212.5" y="55.5">L303</text>
<text x="187.7" y="62.6">J304</text>
<text x="212.5" y="65.6">L304</text>
<text x="288.5" y="63.4">C303</text>
<text x="296.1" y="63.4">C304</text>
<text x="306.1" y="63.9">Z300</text>
<text x="57.1" y="66.1">J303</text>
<text x="217.7" y="76.3">GND</text>
<text x="285" y="77.6">GND</text>
<text x="208.3" y="80.4">D306</text>
<text x="205" y="89">GND</text>
<text x="57.7" y="91.5">GND</text>
<text x="175.3" y="91.8">D308</text>
<text x="302.2" y="92.8">VUSB</text>
<text x="180.9" y="100.4">GND</text>
<text x="278.1" y="104.2">VUSB</text>
<text x="306" y="104">R301</text>
<text x="305.5" y="110.7">D</text>
<text x="230.4" y="119.5">GND</text>
<text x="289.5" y="114.4">R300</text>
<text x="295.8" y="119.2">Q300</text>
<text x="297.1" y="116.3">G</text>
<text x="305.6" y="118.8">S</text>
<text x="315.9" y="118.4">3</text>
<text x="330.2" y="115.7">VUSB</text>
<text x="339.1" y="114.4">R303</text>
<text x="346.6" y="117.2">C307</text>
<text x="303.5" y="124.3">Q301</text>
<text x="307.3" y="121.4">1</text>
<text x="333.4" y="126">2</text>
<text x="315.7" y="126.5">2</text>
<text x="317.5" y="127.1">R302</text>
<text x="325" y="131.1">1</text>
<text x="351" y="128.4">GND</text>
<text x="216.1" y="137">C306</text>
<text x="322.5" y="133.2">Q302</text>
<text x="333.4" y="134.1">3</text>
<text x="94.4" y="143.1">L306</text>
<text x="335.2" y="139.8">R304</text>
<text x="212.6" y="148.7">GND</text>
<text x="51.2" y="152">L305</text>
<text x="67.7" y="155.3" transform="rotate(-90 67.7 155.3)">3V3</text>
<text x="94.4" y="150.7">L307</text>
<text x="39.4" y="165.4">1</text>
<text x="63.4" y="165.2">+12V_0</text>
<text x="82.5" y="165.4">1</text>
<text x="115.5" y="165.2">+12V_1</text>
<text x="143.5" y="165.4">1</text>
<text x="167.5" y="165.2">+12V_2</text>
<text x="39.1" y="170.5">2</text>
<text x="82.3" y="170.5">2</text>
<text x="143.2" y="170.5">2</text>
<text x="31.7" y="175.1">J300</text>
<text x="39.1" y="175.6">3</text>
<text x="57.6" y="179.9">L300</text>
<text x="74.9" y="175.1">J301</text>
<text x="82.3" y="175.6">3</text>
<text x="109.6" y="179.9">L301</text>
<text x="135.8" y="175.1">J302</text>
<text x="143.2" y="175.6">3</text>
<text x="161.7" y="179.9">L302</text>
<text x="39.1" y="180.7">4</text>
<text x="82.3" y="180.7">4</text>
<text x="143.2" y="180.7">4</text>
<text x="44.5" y="186.8">D300</text>
<text x="56.1" y="186.5">C300</text>
<text x="96.5" y="186.8">D301</text>
<text x="108.2" y="186.5">C301</text>
<text x="148.6" y="186.8">D302</text>
<text x="160.2" y="186.5">C302</text>
<text x="48.8" y="200.7">GND</text>
<text x="100.9" y="200.7">GND</text>
<text x="152.9" y="200.7">GND</text>
<text x="300.9" y="253.7">TITLE</text>
<text x="300.9" y="273.5">SIZE</text>
<text x="310.8" y="273.5">DWG NO</text>
<text x="394.9" y="273.8">REV</text>
<text x="300.9" y="283.9">DRAWN BY</text>
<text x="330.6" y="283.4">SHEET</text>
<text x="346.9" y="283.6">of</text>
</g>
<g font-size="1.4">
<text x="97.5" y="42.7">+</text>
<text x="100.3" y="46.6">220uF</text>
<text x="55.5" y="53.6">1</text>
<text x="63.2" y="53.6">2</text>
<text x="55.5" y="56.1">3</text>
<text x="55.5" y="58.7">5</text>
<text x="63.2" y="56.1">4</text>
<text x="63.2" y="58.7">6</text>
<text x="186.5" y="54.8">8</text>
<text x="189" y="54.8">9</text>
<text x="194" y="56.4">1</text>
<text x="194" y="58.9">2</text>
<text x="236.2" y="59.3">MBRA340</text>
<text x="236.8" y="54.8">D307</text>
<text x="55.5" y="61.2">7</text>
<text x="55.5" y="63.7">9</text>
<text x="62.7" y="63.7">10</text>
<text x="63.2" y="61.2">8</text>
<text x="194" y="64">4</text>
<text x="194" y="61.5">3</text>
<text x="288.2" y="65.6">1uF</text>
<text x="295.8" y="65.6">0.1uF</text>
<text x="306" y="65.6">MMSZ5231BT1G</text>
<text x="54.8" y="71.4">15</text>
<text x="54.8" y="68.8">13</text>
<text x="54.8" y="66.3">11</text>
<text x="62.7" y="71.4">16</text>
<text x="62.7" y="68.8">14</text>
<text x="62.7" y="66.3">12</text>
<text x="186.5" y="69.6">6</text>
<text x="189" y="69.6">7</text>
<text x="194" y="66.5">5</text>
<text x="204.8" y="70.3">2</text>
<text x="209.8" y="70.3">1</text>
<text x="306" y="67.2">5.1v</text>
<text x="54.8" y="76.4">19</text>
<text x="54.8" y="73.9">17</text>
<text x="62.7" y="76.4">20</text>
<text x="62.7" y="73.9">18</text>
<text x="182.9" y="77.1">BAS316</text>
<text x="183.3" y="72.6">D309</text>
<text x="179" y="81.8">1</text>
<text x="184.1" y="81.8">2</text>
<text x="207" y="79.2">3</text>
<text x="208.2" y="82.1">CDSOT23-SM712</text>
<text x="170.5" y="93.6">CDSOT23-SM712</text>
<text x="181.9" y="90.7">3</text>
<text x="306" y="106.3">10K</text>
<text x="322.6" y="113.9">BAS316</text>
<text x="322.9" y="109.4">D305</text>
<text x="340.7" y="110.3">1K</text>
<text x="223.1" y="119.6">D303</text>
<text x="291.2" y="119">1K</text>
<text x="346.6" y="119">1uF</text>
<text x="222.2" y="124">BAS316</text>
<text x="222.3" y="131.7">BAS316</text>
<text x="222.6" y="127.2">D304</text>
<text x="319.1" y="131.7">1K</text>
<text x="336.9" y="135.7">1K</text>
<text x="215.9" y="139.3">0.1uF</text>
<text x="43.5" y="189.1">SMAJ16A</text>
<text x="55.9" y="188.8">10uF</text>
<text x="95.5" y="189.1">SMAJ16A</text>
<text x="107.9" y="188.8">10uF</text>
<text x="147.6" y="189.1">SMAJ16A</text>
<text x="160" y="188.8">10uF</text>
</g>
</svg>
